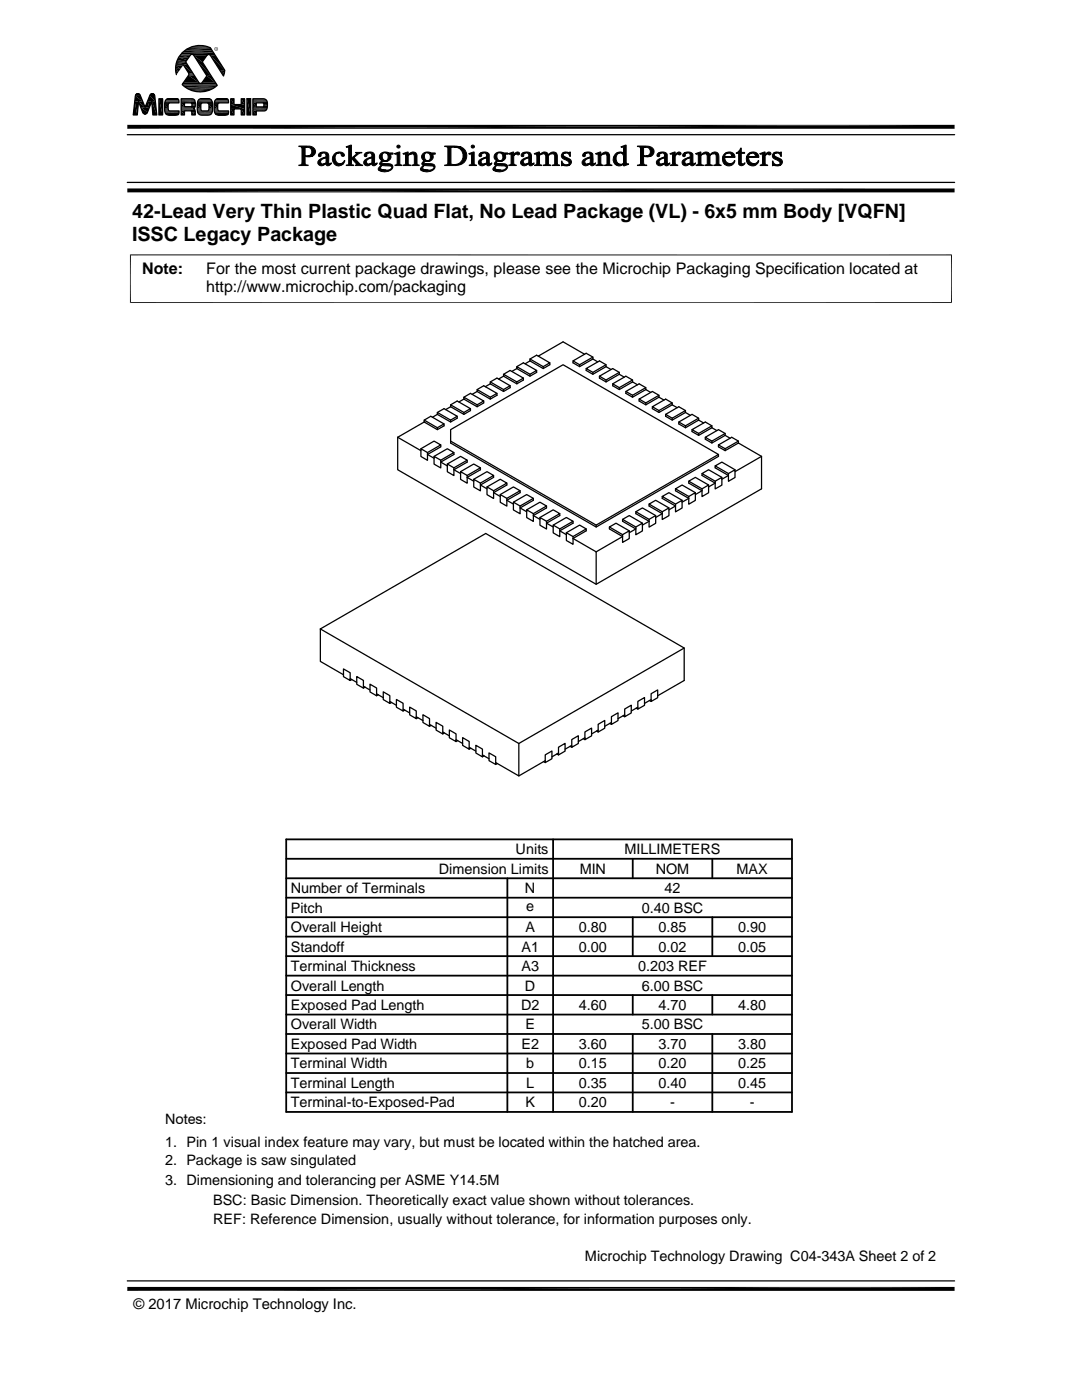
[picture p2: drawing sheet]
<svg xmlns="http://www.w3.org/2000/svg" width="216mm" height="279mm" viewBox="0 0 216 279" stroke-linecap="round" stroke-linejoin="round" font-family="sans-serif">
<g fill="none" stroke="#000" stroke-width=".25">
<path d="M27.1 18.9a.52 .52 0 0 1 .9 .1l1 2.4 .9-2.4a.5 .5 0 0 1 .5-.3 .5 .5 0 0 1 .5 .4l.4 3.8h-.8l-.2-2.7-.9 2.2a.5 .5 0 0 1-.5 .4 .5 .5 0 0 1-.4-.4l-.9-2.1-.2 2.6h-.8zM31.7 19.7h.7v3.2h-.7zM33.1 20l.5-.3h1.6l.4 .2 .1 .6-2 .1-.2 .4v.7l.1 .3 .2 .1h1.9a.62 .62 0 0 1-.1 .7 .62 .62 0 0 1-.6 .2h-1.2a.96 .96 0 0 1-.9-1.2 2.92 2.92 0 0 1 .2-1.8zM36.2 19.7h2.3a1.28 1.28 0 0 1 .2 1.9l-.1 .1 .3 .2 .1 1h-.7v-.6l-.2-.2h-1.3v.8h-.6zM36.6 13l1.1 1.7-1.4 2.2a5.1 5.1 0 0 0 7 .1l-2.9-4.6 1-1.5h.5l2.7 4.3 .3-1.2-2.9-4.5a4.8 4.8 0 0 0-5.1 .6 4.8 4.8 0 0 0-1.7 4.8M38.1 10.9h.3l.3 .1 2.6 4.1-1.2 1.6-.4-.2-2.7-4.2zM39.6 20l.5-.3h1.5a.93 .93 0 0 1 .8 1.1l-.1 1.6a.79 .79 0 0 1-.9 .6 2.2 2.2 0 0 1-1.8-.2 3.5 3.5 0 0 1 0-2.8zM43 20l.5-.3h1.6l.4 .2 .1 .6-2 .1-.2 .4v.7l.1 .3 .2 .1h1.9a.62 .62 0 0 1-.1 .7 .62 .62 0 0 1-.6 .2h-1.2a.96 .96 0 0 1-1-1.2 2.92 2.92 0 0 1 .3-1.8zM46 19.7h.7v1.2h1.4v-1.2h.7v3.2h-.7v-1.2h-1.4v1.2h-.7zM49.3 19.7h.7v3.2h-.7zM49.3 19.7h.7M50.5 19.7h2.2a1.49 1.49 0 0 1 .5 2.2l-.5 .2h-1.6v.8h-.6z"/>
<path d="M25.4 36.4h165.1M25.4 26.9h165.1M36.8 20.5h1.3l.2 .2v.4l-.1 .2h-1.4zM40.2 20.7l.2-.2 1.1 .1 .2 .4-.1 1-.2 .1h-1.2l-.1-.4zM51.1 20.5h1.4a.56 .56 0 0 1 0 .8h-1.4zM92.6 79.7l-1 .5M92.6 79.3l1.3-.8 2.6 1.5-1.3 .8-2.6-1.5v.4M92.6 79.7l2.6 1.5 1.3-.8v-.4M95.2 78.1l-1 .6M95.2 77.7l1.3-.7 2.7 1.5-1.4 .8-2.6-1.6v.4M95.2 78.1l2.6 1.6 1.4-.8v-.4M97.8 76.6l-1 .6"/>
<path d="M97.8 76.2l1.4-.7 2.6 1.5-1.3 .7-2.7-1.5v.4M97.8 79.3v.4M97.8 76.6l2.7 1.5 1.3-.7v-.4M100.5 75.1l-1 .5M100.5 74.7l1.3-.8 2.6 1.6-1.3 .7-2.6-1.5v.4M100.5 77.7v.4M100.5 75.1l2.6 1.5 1.3-.8v-.3M103.1 73.6l-1 .5M103.1 73.2l1.3-.8 2.7 1.5-1.4 .8-2.6-1.5v.4M103.1 76.2v.4M103.1 73.6l2.6 1.5 1.4-.8v-.4M105.7 72l-.9 .6"/>
<path d="M105.7 71.6l1.4-.7 2.6 1.5-1.3 .8-2.7-1.6v.4M105.7 74.7v.4M105.7 72l2.7 1.6 1.3-.8v-.4M108.4 73.2v.4M115.7 72.8v.4M116.6 70.7l-4.2-2.5-5 2.9M118.3 71.6l-2.6 1.6-1.4-.8v-.4M118.3 74.3v.4M118.3 71.3l-2.6 1.5-1.4-.8 2.7-1.5 1.3 .8v.3M118.3 71.6l1 .6M120.9 72.8l-2.6 1.5-1.3-.7 2.6-1.6 1.3 .8v.4M120.9 73.2l-2.6 1.5-1.3-.8v-.3"/>
<path d="M120.9 75.8v.4M120.9 73.2l1 .5M123.6 74.3l-2.7 1.5-1.3-.7 2.7-1.5 1.3 .7v.4M123.6 74.7l-2.7 1.5-1.3-.7v-.4M123.6 77.4v.3M123.6 74.7l1 .6M126.2 76.2l-2.6 1.5-1.3-.7v-.4M126.2 78.9v.4M126.2 75.8l-2.6 1.6-1.3-.8 2.6-1.5 1.3 .7v.4M126.2 76.2l1 .6M128.9 77.7l-2.7 1.6-1.3-.8v-.4M128.9 77.4l-2.7 1.5-1.3-.8 2.6-1.5 1.4 .8v.3"/>
<path d="M128.9 77.7l.9 .6M131.5 78.9l-2.6 1.5-1.4-.7 2.7-1.6 1.3 .8v.4M131.5 79.3l-2.6 1.5-1.4-.8v-.3M131.5 79.3l1 .5M79.4 87.3v6.4l39.6 22.9 33-19v-6.5M79.4 87.3l4.6 2.6M84 89.6l1.3 .7v1.6l-1.3-.8zM84 89.6l2.6-1.6 1.3 .8-2.6 1.5M84.6 83.8l1.4-.7 2.6 1.5-1.3 .8-2.7-1.6v.4M84.6 84.2l-5.2 3.1M84.6 84.2l2.7 1.5 1.3-.7v-.4M86.6 91.1l1.3 .7v1.6l-1.3-.8z"/>
<path d="M86.6 91.1l2.7-1.5 1.3 .7-2.7 1.5M87.3 82.7l-1 .6M87.3 82.3l1.3-.7 2.6 1.5-1.3 .7-2.6-1.5v.4M87.3 85.4v.3M87.3 82.7l2.6 1.5 1.3-.7v-.4M87.9 88.8v.4l-2.6 1.5 1.3 .8M89.3 92.6l1.3 .8v1.5l-1.3-.8zM89.3 92.6l2.6-1.5 1.3 .7-2.6 1.6M89.9 81.2l-1 .5M89.9 85.7l22.5-12.9 31 17.9-24.4 14.1-29.1-16.8zM89.9 80.8l1.3-.8 2.7 1.6-1.3 .7-2.7-1.5v.4M89.9 83.8v.4"/>
<path d="M89.9 81.2l2.7 1.5 1.3-.8v-.3M89.9 88v.4l29.1 16.8 24.4-14.1v-.4M90.6 90.3v.4l-2.7 1.5 1.4 .8M91.9 94.1l1.3 .8v1.5l-1.3-.7zM91.9 94.1l2.6-1.5 1.4 .8-2.7 1.5M92.6 82.3v.4M93.2 91.8v.4l-2.6 1.5 1.3 .8M94.5 95.7l1.4 .7v1.6l-1.4-.8zM94.5 95.7l2.7-1.6 1.3 .8-2.6 1.5M95.2 80.8v.4M95.9 93.4v.3l-2.7 1.6 1.3 .7M97.2 97.2l1.3 .7v1.6l-1.3-.8z"/>
<path d="M97.2 97.2l2.6-1.5 1.3 .7-2.6 1.5M98.5 94.9v.4l-2.6 1.5 1.3 .8M99.8 98.7l1.3 .8v1.5l-1.3-.8zM99.8 98.7l2.6-1.5 1.4 .7-2.7 1.6M101.1 96.4v.4l-2.6 1.5 1.3 .8M103.8 97.9v.4l-2.7 1.5 1.3 .8M106.4 99.5v.3l-2.6 1.6 1.3 .7M128.9 80.4v.4M131.5 81.9v.4M132.1 99.1v.4l2.7 1.5-1.3 .7M134.1 80.4l-2.6 1.5-1.3-.7 2.6-1.5 1.3 .7v.4M134.1 80.8l-2.6 1.5-1.3-.7v-.4"/>
<path d="M134.1 83.5v.3M134.1 80.8l1 .6M134.8 97.6v.3l2.6 1.6-1.3 .7M136.1 99.8l-2.6-1.5-1.4 .8 2.7 1.5M136.8 82.3l-2.7 1.5-1.3-.7v-.4M136.8 85v.4M136.8 81.9l-2.7 1.6-1.3-.8 2.6-1.5 1.4 .7v.4M136.8 82.3l1 .6M137.4 99.1l1.3-.8v1.6l-1.3 .7zM137.4 96v.4l2.7 1.5-1.4 .8M138.7 98.3l-2.6-1.5-1.3 .8 2.6 1.5M139.4 83.5l-2.6 1.5-1.4-.8 2.7-1.5 1.3 .8v.3"/>
<path d="M139.4 83.8l-2.6 1.6-1.4-.8v-.4M139.4 86.5v.4M139.4 83.8l1 .6M140.1 97.6l1.3-.8v1.5l-1.3 .8zM140.1 94.5v.4l2.6 1.5-1.3 .8M141.4 96.8l-2.7-1.5-1.3 .7 2.7 1.6M142 85l-2.6 1.5-1.3-.8 2.6-1.5 1.3 .8v.4M142 85.4l-2.6 1.5-1.3-.8v-.4M142 88v.4M142 85.4l1 .5M142.7 96l1.3-.7v1.5l-1.3 .8zM142.7 93v.4l2.7 1.5-1.4 .8"/>
<path d="M144 95.3l-2.6-1.6-1.3 .8 2.6 1.5M144.7 86.9l-2.7 1.5-1.3-.7v-.4M144.7 89.6v.3M144.7 86.5l-2.7 1.5-1.3-.7 2.7-1.6 1.3 .8v.4M144.7 86.9l1 .6M145.4 94.5l1.3-.8v1.6l-1.3 .8zM146.7 93.7l-2.7-1.5-1.3 .8 2.7 1.5M147.3 88.4l-2.6 1.5-1.3-.7v-.4M147.3 88l-2.6 1.6-1.3-.8 2.6-1.5 1.3 .7v.4M147.3 88.4l4.7 2.7M152 91.1l-5.3 3M102.4 100.2l1.4 .8v1.5l-1.4-.7z"/>
<path d="M102.4 100.2l2.7-1.5 1.3 .8-2.6 1.5M105.1 101.7l1.3 .8v1.6l-1.3-.8zM105.1 101.7l2.6-1.5 1.4 .8-2.7 1.5M107.7 103.3l1.4 .7v1.6l-1.4-.8zM107.7 103.3l2.7-1.6 1.3 .8-2.6 1.5M109.1 101v.4l-2.7 1.5 1.3 .8M110.4 104.8l1.3 .8v1.5l-1.3-.8zM110.4 104.8l2.6-1.5 1.3 .7-2.6 1.6M111.7 102.5v.4l-2.6 1.5 1.3 .8M113 106.3l1.3 .8v1.5l-1.3-.7zM113 106.3l2.7-1.5 1.3 .8-2.7 1.5M114.3 104v.4l-2.6 1.5 1.3 .8"/>
<path d="M117 105.6v.3l-2.7 1.6 4.7 2.6M119 110.1v6.5M119 104.8v.4M121.6 105.2v.4l2.6 1.5-5.2 3M124.2 106.7l1.4-.8v1.6l-1.4 .7zM124.2 103.7v.3l2.7 1.6-1.3 .7M125.6 105.9l-2.7-1.5-1.3 .8 2.6 1.5M126.9 105.2l1.3-.8v1.6l-1.3 .7zM126.9 102.1v.4l2.6 1.5-1.3 .8M128.2 104.4l-2.6-1.5-1.4 .8 2.7 1.5M129.5 103.7l1.3-.8v1.5l-1.3 .8zM129.5 100.6v.4l2.6 1.5-1.3 .8"/>
<path d="M130.8 102.9l-2.6-1.5-1.3 .7 2.6 1.6M132.1 102.1l1.4-.7v1.5l-1.4 .8zM133.5 101.4l-2.7-1.6-1.3 .8 2.6 1.5M134.8 100.6l1.3-.8v1.6l-1.3 .8zM63.9 125.5l39.6 22.9M63.9 125.5v6.5l4.6 2.7M63.9 125.5l33-19 39.6 22.8v6.5l-5.3 3.1M68.5 133.5l1.4 .8v1.5l-1.4-.8zM69.9 135.4l1.3 .8M70.2 135.6l-.3 .2M71.2 135l1.3 .8v1.5l-1.3-.7zM72.5 136.9l1.3 .8"/>
<path d="M72.8 137.1l-.3 .2M73.8 136.5l1.3 .8v1.6l-1.3-.8zM75.1 138.5l1.4 .7M75.5 138.7l-.4 .2M76.5 138.1l1.3 .7v1.6l-1.3-.8zM77.8 140l1.3 .8M79.1 139.6l1.3 .8v1.5l-1.3-.8zM127.3 140l1.3-.8v1.6l-1.3 .7zM129.6 139.8l.3 .2M129.9 138.5l1.3-.8v1.5l-1.3 .8zM129.9 139.6l-1.3 .8M136.5 129.3l-33 19.1"/>
<path d="M78.1 140.2l-.3 .2M80.4 141.5l1.3 .8M80.8 141.7l-.4 .2M81.7 141.1l1.4 .8v1.5l-1.4-.7zM83.1 143l1.3 .8M83.4 143.2l-.3 .2M84.4 142.6l1.3 .8v1.5l-1.3-.7zM85.7 144.6l1.3 .7M86 144.8l-.3 .1M87 144.2l1.3 .7v1.6l-1.3-.8zM88.3 146.1l1.4 .8M88.7 146.3l-.4 .2"/>
<path d="M89.7 145.7l1.3 .8v1.5l-1.3-.8zM91 147.6l1.3 .8M91.3 147.8l-.3 .2M92.3 147.2l1.3 .8v1.5l-1.3-.7zM93.6 149.1l1.4 .8M94 149.3l-.4 .2M95 148.7l1.3 .8v1.5l-1.3-.7zM96.3 150.7l1.3 .7M96.6 150.9l-.3 .1M97.6 150.3l1.3 .7v1.6l-1.3-.8zM99.2 152.4l-.3 .2M103.5 148.4v6.5"/>
<path d="M108.5 152l.3 .2M108.8 150.6l1.3-.7v1.5l-1.3 .8zM108.8 151.8l-5.3 3.1-4.6-2.7M111.1 150.5l.3 .2M111.4 149.1l1.4-.7v1.5l-1.4 .8zM111.4 150.3l-1.3 .7M113.7 148.9l.4 .2M114.1 147.6l1.3-.8v1.6l-1.3 .7zM114.1 148.8l-1.3 .7M116.4 147.4l.3 .2M116.7 146.1l1.3-.8v1.6l-1.3 .7zM116.7 147.2l-1.3 .8"/>
<path d="M119 145.9l.4 .2M119.4 144.5l1.3-.7v1.5l-1.3 .8zM119.4 145.7l-1.4 .8M121.7 144.4l.3 .2M122 143l1.3-.7v1.5l-1.3 .8zM122 144.2l-1.3 .7M124.3 142.9l.4 .1M124.7 141.5l1.3-.8v1.6l-1.3 .7zM124.7 142.7l-1.4 .7M127 141.3l.3 .2M127.3 141.1l-1.3 .8M25.4 255.6h165.1"/>
</g>
<g fill="none" stroke="#000" stroke-width=".36">
<path d="M57.1 179.2h100.9M57.1 175.3h100.9M57.1 171.4h100.9M57.1 167.5h100.9v54.4h-100.9zM101.2 175.3v46.6M110.4 167.5v54.4M126.3 171.4v3.9M142.1 171.4v3.9M57.1 186.9h100.9M57.1 183h100.9M57.1 198.6h100.9M57.1 194.7h100.9"/>
<path d="M57.1 190.8h100.9M126.3 183v7.8M126.3 198.6v3.9M142.1 183v7.8M142.1 198.6v3.9M57.1 214.1h100.9M57.1 206.4h100.9M57.1 202.5h100.9M57.1 210.2h100.9M57.1 218h100.9M126.3 206.4v15.5M142.1 206.4v15.5"/>
</g>
<g fill="none" stroke="#000" stroke-width=".2">
<path d="M33 20h2.7M33.1 19.9h2.6M33.1 19.9h2.5M33.3 19.8h2.2M33.4 19.7h2.1M35.6 19.8h-2.4M36 10.9h2.1M36.1 10.8h6.7M36.2 19.7h2.3M36.2 19.7h2.4M36.2 19.8h2.5M36.2 19.9h2.6"/>
<path d="M36.3 16.9h7M36.4 17h6.9M36.5 16.7h6.6M36.5 16.6h3.4M36.5 16.6h3.3M36.6 16.5h3.1M36.9 17.4h6M37.5 17.7h4.9M37.8 9.5h4.2M37.9 9.4h4M38 11h-2.1M38.2 10.9h-2.2"/>
<path d="M38.4 10.9h4.4M38.4 9.3h3M38.4 9.2h2.9M38.5 10.9h3M38.6 11h2.8M38.6 11h2.7M38.7 18.2h2.5M39.6 20h2.6M39.6 19.9h2.6M39.6 19.9h2.5M39.7 19.8h2.4M39.8 19.8h2.2"/>
<path d="M40.1 16.6h3M40.2 16.6h2.9M40.3 16.5h2.7M42.9 20h2.7M43 19.9h2.6M43 19.9h2.5M43.2 19.8h2.2M43.3 19.7h2M45.5 19.8h-2.4M50.5 19.7h2.2M50.5 19.7h2.4M50.5 19.8h2.5"/>
<path d="M50.5 19.9h2.6M50.5 19.9h2.7M32.9 20.5h2.8M32.9 22.2h2.8M32.9 22.3h2.8M32.9 20.4h2.8M32.9 20.3h2.8M32.9 22.4h2.8M32.9 22.5h2.8M32.9 20.2h2.8M33 20.1h2.7M33 22.6h2.7"/>
<path d="M33 22.7h2.7M33.1 22.7h2.6M33.1 22.8h2.6M33.2 22.8h2.4M33.3 22.9h2.3M33.4 22.9h2.1M36.2 20h2.7M36.2 20.2h2.7M36.2 21.3h2.7M36.2 21.4h2.7M36.2 21.5h2.7M36.2 21.6h2.6"/>
<path d="M36.2 21.6h2.5M36.2 21.7h2.5M36.2 21.8h2.6M36.2 21.9h2.7M36.2 22h2.7M36.2 22.1h2.7M39.4 20.5h3M39.4 22.2h3M39.4 20.4h3M39.4 22.3h3M39.4 22.5h2.9M39.4 20.2h3"/>
<path d="M39.5 22.6h2.8M39.5 20.1h2.8M39.5 22.7h2.7M39.6 22.8h2.6M39.7 22.8h2.4M39.8 22.9h2.2M42.8 22.2h2.8M42.8 20.5h2.8M42.8 20.4h2.8M42.8 22.3h2.8M42.8 20.3h2.8M42.8 22.4h2.8"/>
<path d="M42.8 22.5h2.8M42.8 20.2h2.8M42.9 22.6h2.7M42.9 20.1h2.7M42.9 22.7h2.7M43 22.7h2.6M43 22.8h2.6M43.1 22.8h2.4M43.2 22.9h2.2M43.3 22.9h2M50.5 20h2.7M50.5 20.2h2.8"/>
<path d="M50.5 20.4h2.8M50.5 20.5h2.8M50.5 21.4h2.8M50.5 21.7h2.8M50.5 21.8h2.8M50.5 21.9h2.7M50.5 22h2.6M53 22.1h-2.5M26 50.8v9.7M189.9 50.8v9.7M189.9 50.9h-164M25.9 60.4h164"/>
</g>
<g fill="#000" stroke="#000" stroke-width=".2">
<path d="M80.4 30.6l.3 .1zM118.9 30.6l.2 .1zM123.9 29.3h.3zM151.6 30.6l.3 .1z"/>
<path d="M60.2 29.4h1.1h-.4v1.7h1.5l-1.5 .1v1.6l.6 .2h-1.9v-.1a.5 .5 0 0 0 .7-.6z" fill-rule="evenodd"/>
<path d="M59.6 29.1h1.6a1.26 1.26 0 0 1 1.3 .4 1.26 1.26 0 0 1 .3 1.3l-.4 .3h-1a.87 .87 0 0 0 .8-.9 .87 .87 0 0 0-.9-.8h-1.1z" fill-rule="evenodd"/>
<path d="M60.9 31.2h1.3z" fill-rule="evenodd"/>
<path d="M63.6 30.7l.3-.2h.6l-.4 .2a.36 .36 0 0 1-.1 .4 .36 .36 0 0 1-.3 .1l-.2-.1z" fill-rule="evenodd"/>
<path d="M63.5 32.1a1.65 1.65 0 0 1 1.6-.6 1.09 1.09 0 0 0-1.1 .9l.3 .3 .6 .1a.83 .83 0 0 1-.9 .3 .83 .83 0 0 1-.6-.7z" fill-rule="evenodd"/>
<path d="M63.9 30.5l.2-.1a1.3 1.3 0 0 1 1.5 .4l.1 1.9 .3 .1a.51 .51 0 0 1-.5 .3 .51 .51 0 0 1-.4-.3v-.1l-.3-.1 .3-.1v-1h-.5l.5-.3a.56 .56 0 0 0-.6-.7z" fill-rule="evenodd"/>
<path d="M64.4 32.8l.7-.1z" fill-rule="evenodd"/>
<path d="M65.7 32.7l.4-.2-.1 .3z" fill-rule="evenodd"/>
<path d="M67 30.6l.6-.1a1.1 1.1 0 0 0-.7 1.2 1.1 1.1 0 0 0 .9 1h.7a1.33 1.33 0 0 1-2-.2 1.33 1.33 0 0 1 .5-1.9z" fill-rule="evenodd"/>
<path d="M67.1 30.5a1.26 1.26 0 0 1 1.6 .4v.2a.46 .46 0 0 1-.5 0 .46 .46 0 0 1-.2-.5z" fill-rule="evenodd"/>
<path d="M67.8 32.7a.93 .93 0 0 0 .9-.7l.1 .2-.3 .5z" fill-rule="evenodd"/>
<path d="M69.1 29.3h.2z" fill-rule="evenodd"/>
<path d="M69.1 29.3l1-.3v3.7l.5 .3h-1.5l.3-.1 .2-.3v-3l-.1-.2z" fill-rule="evenodd"/>
<path d="M70.9 30.4h1.3l-.7 .4-.9 .6 1.2 1.3 .6 .3h-1.5l.2-.3-1-1.1 1-.8v-.3z" fill-rule="evenodd"/>
<path d="M72.8 30.7l.2-.2h.7h-.2a.46 .46 0 0 0-.3 .6l-.2 .2a.32 .32 0 0 1-.3-.2 .32 .32 0 0 1 .1-.4z" fill-rule="evenodd"/>
<path d="M72.7 32.1a1.64 1.64 0 0 1 1.5-.6 1.06 1.06 0 0 0-1.1 .9l.4 .3 .6 .1a.84 .84 0 0 1-.9 .3 .84 .84 0 0 1-.6-.7z" fill-rule="evenodd"/>
<path d="M73 30.5l.2-.1a1.31 1.31 0 0 1 1.5 .4l.1 1.9 .3 .1a.48 .48 0 0 1-.5 .3 .48 .48 0 0 1-.4-.4l-.2-.1 .2-.1v-1h-.5l.5-.3a.54 .54 0 0 0-.5-.7z" fill-rule="evenodd"/>
<path d="M73.6 32.8l.6-.1z" fill-rule="evenodd"/>
<path d="M74.9 32.7l.3-.2-.1 .3z" fill-rule="evenodd"/>
<path d="M75.7 33.3l.5-.3-.3 .5a.93 .93 0 0 0 1.1 .5h-1.4a.42 .42 0 0 1 .1-.7z" fill-rule="evenodd"/>
<path d="M76 30.6l.8-.3 .7 .2h-.7a.83 .83 0 0 0-.5 .8 .83 .83 0 0 0 .5 .7h.7l-1.1 .1-.2 .3 .4 .2a2.38 2.38 0 0 1 1.7 .4l.1 .4a1.97 1.97 0 0 1-2.8 .6h1.4a.8 .8 0 0 0 1.1-.7l-.3-.2-1.7-.1a.48 .48 0 0 1-.3-.5 .48 .48 0 0 1 .5-.4 .85 .85 0 0 1-.3-1.5z" fill-rule="evenodd"/>
<path d="M76.4 32.1h1z" fill-rule="evenodd"/>
<path d="M76.8 30.5h1.6v.3h-.5a.82 .82 0 0 1-.4 1.2h-.6a.82 .82 0 0 0 .5-.8 .82 .82 0 0 0-.6-.7z" fill-rule="evenodd"/>
<path d="M78.7 30.6l.3 .1z" fill-rule="evenodd"/>
<path d="M78.7 30.6l1.1-.3v2.1a.37 .37 0 0 0 .4 .5v.1h-1.4l.4-.3v-1.6l-.1-.3z" fill-rule="evenodd"/>
<path d="M80.4 30.6l1-.3v.6h-.5z" fill-rule="evenodd"/>
<path d="M80.9 30.9l1.3-.2-.8 .4 .1 1.6 .4 .3h-1.4l.4-.3z" fill-rule="evenodd"/>
<path d="M81.7 30.7a.84 .84 0 0 1 .9-.4 .84 .84 0 0 1 .6 .8v1.6l.5 .3h-1.5l.3-.1 .2-.3-.1-1.6-.3-.3z" fill-rule="evenodd"/>
<path d="M84.1 33.3l.5-.3-.2 .5a.93 .93 0 0 0 1 .5h-1.4a.42 .42 0 0 1 .1-.7z" fill-rule="evenodd"/>
<path d="M84.4 30.6l.9-.3 .6 .2h-.7a.83 .83 0 0 0-.5 .8 .83 .83 0 0 0 .5 .7h.7l-1.1 .1-.2 .3 .5 .2a2.38 2.38 0 0 1 1.6 .4l.1 .4a1.97 1.97 0 0 1-2.8 .6h1.4a.8 .8 0 0 0 1.2-.7l-.4-.2-1.7-.1a.48 .48 0 0 1-.3-.5 .48 .48 0 0 1 .5-.4 .85 .85 0 0 1-.3-1.5z" fill-rule="evenodd"/>
<path d="M84.8 32.1h1z" fill-rule="evenodd"/>
<path d="M85.2 30.5h1.6v.3h-.5a.81 .81 0 0 1-.4 1.2h-.6a.82 .82 0 0 0 .6-.8 .82 .82 0 0 0-.7-.7z" fill-rule="evenodd"/>
<path d="M88.7 29.1h2l1.3 .3-2 .1v3.2l1.9 .1-.9 .2h-2.3l.6-.2v-.2l.1-2.9a.46 .46 0 0 0-.7-.4z" fill-rule="evenodd"/>
<path d="M90.7 29.4h1.3a1.86 1.86 0 0 1 1.2 1.7 1.86 1.86 0 0 1-1.3 1.7h-1.2a1.73 1.73 0 0 0 1.7-1.7 1.73 1.73 0 0 0-1.7-1.7z" fill-rule="evenodd"/>
<path d="M93.6 30.6l.3 .1z" fill-rule="evenodd"/>
<path d="M93.6 30.6l1-.3v2.1a.36 .36 0 0 0 .1 .4 .36 .36 0 0 0 .4 .1v.1h-1.5v-.1a.38 .38 0 0 0 .5-.5v-1.5l-.1-.1z" fill-rule="evenodd"/>
<path d="M95.7 30.7l.2-.2h.6h-.1a.43 .43 0 0 0-.3 .6l-.2 .2a.32 .32 0 0 1-.3-.2 .32 .32 0 0 1 .1-.4z" fill-rule="evenodd"/>
<path d="M95.7 31.9l.9-.4h.5a1.08 1.08 0 0 0-1.1 .9l.4 .3 .5 .1a.79 .79 0 0 1-.9 .2 .79 .79 0 0 1-.5-.9z" fill-rule="evenodd"/>
<path d="M95.9 30.5a1.28 1.28 0 0 1 1.7 .4v1.7l.4 .2a.48 .48 0 0 1-.5 .3 .48 .48 0 0 1-.4-.4l-.2-.1 .2-.1v-1h-.5l.5-.2-.1-.6z" fill-rule="evenodd"/>
<path d="M96.5 32.8l.6-.1z" fill-rule="evenodd"/>
<path d="M97.8 32.7l.3-.2-.1 .3z" fill-rule="evenodd"/>
<path d="M98.6 33.3l.5-.3-.3 .5a.94 .94 0 0 0 1.1 .5h-1.4a.42 .42 0 0 1 .1-.7z" fill-rule="evenodd"/>
<path d="M98.9 30.6a1.47 1.47 0 0 1 1.5-.1h-.7a.81 .81 0 0 0-.6 .8 .81 .81 0 0 0 .7 .7h.6l-1.1 .1-.2 .5 1.7 .1a.6 .6 0 0 1 .5 .7 2.05 2.05 0 0 1-2.8 .6 4.5 4.5 0 0 0 2.3-.3l.2-.4-.2-.2h-1.3a.55 .55 0 0 1-.8-.6l.4-.4a.85 .85 0 0 1-.2-1.5z" fill-rule="evenodd"/>
<path d="M99.3 32.1h1z" fill-rule="evenodd"/>
<path d="M99.7 30.5h1.6v.3h-.6a.83 .83 0 0 1-.3 1.2h-.6h.1a.84 .84 0 0 0 .4-.8 .84 .84 0 0 0-.6-.7z" fill-rule="evenodd"/>
<path d="M101.5 30.6l.2 .1z" fill-rule="evenodd"/>
<path d="M101.5 30.6l1-.3v.6h.2l-.2 .3v1.5l.5 .3h-1.5l.5-.3v-1.7l-.1-.2z" fill-rule="evenodd"/>
<path d="M102.7 30.7h.2l-.4 .2z" fill-rule="evenodd"/>
<path d="M102.7 30.7a.49 .49 0 0 1 .5-.4 .49 .49 0 0 1 .5 .5 .49 .49 0 0 1-.8-.1z" fill-rule="evenodd"/>
<path d="M104.1 30.7l.3-.2h.6h-.2a.46 .46 0 0 0-.3 .6l-.1 .2a.32 .32 0 0 1-.4-.2 .32 .32 0 0 1 .1-.4z" fill-rule="evenodd"/>
<path d="M104 32.1a1.64 1.64 0 0 1 1.5-.6 1.06 1.06 0 0 0-1.1 .9l.4 .3 .6 .1a.84 .84 0 0 1-.9 .3 .84 .84 0 0 1-.6-.7z" fill-rule="evenodd"/>
<path d="M104.4 30.5l.1-.1a1.31 1.31 0 0 1 1.5 .4l.1 1.9 .3 .1a.48 .48 0 0 1-.5 .3 .48 .48 0 0 1-.4-.4l-.2-.1 .2-.1v-1h-.4l.4-.3a.54 .54 0 0 0-.5-.7z" fill-rule="evenodd"/>
<path d="M104.9 32.8l.6-.1z" fill-rule="evenodd"/>
<path d="M106.2 32.7l.4-.2-.2 .3z" fill-rule="evenodd"/>
<path d="M106.6 30.6l.3 .1z" fill-rule="evenodd"/>
<path d="M106.6 30.6l1.1-.3v.6h-.6l-.1-.1z" fill-rule="evenodd"/>
<path d="M107.1 30.9l1.3-.2-.7 .3v1.7l.4 .3h-1.4l.4-.3z" fill-rule="evenodd"/>
<path d="M107.9 30.7a.86 .86 0 0 1 1.5 .2h.2l-.2 .1 .1 1.7 .4 .3h-1.5l.5-.3v-1.5l-.2-.4z" fill-rule="evenodd"/>
<path d="M109.5 30.8l.2-.2 .5 .1-.6 .2h-.2z" fill-rule="evenodd"/>
<path d="M109.7 30.6a.85 .85 0 0 1 .9-.2 .85 .85 0 0 1 .6 .7v1.3a.37 .37 0 0 0 .5 .5v.1h-1.5l.5-.3v-1.5a.45 .45 0 0 0-.5-.5z" fill-rule="evenodd"/>
<path d="M112 32.1a1.36 1.36 0 0 0 1.6 .9l-1.6 .1z" fill-rule="evenodd"/>
<path d="M112.2 30.7l.2-.2h.5a.39 .39 0 0 0-.5 .2 .39 .39 0 0 0 .2 .5l.8 .4a.73 .73 0 0 1 .6 .6 .73 .73 0 0 1-.4 .8h-.5l.4-.4a1.73 1.73 0 0 0-1.1-.9l-.4-.5z" fill-rule="evenodd"/>
<path d="M112.4 30.5l.4-.2 .8 .1z" fill-rule="evenodd"/>
<path d="M112.2 33h1.4l-.5 .1z" fill-rule="evenodd"/>
<path d="M112.4 30.5l1.4-.2v.9l-.2-.1a.7 .7 0 0 0-.7-.6z" fill-rule="evenodd"/>
<path d="M116.5 30.6l.1-.1h.6l-.4 .2a.36 .36 0 0 1 0 .4 .36 .36 0 0 1-.4 .1l-.1-.2z" fill-rule="evenodd"/>
<path d="M116.5 31.8l.8-.3h.5a1.09 1.09 0 0 0-1.1 .9l.3 .3 .6 .1a.89 .89 0 0 1-1.5-.2l.1-.4z" fill-rule="evenodd"/>
<path d="M116.6 30.5l.2-.1a1.1 1.1 0 0 1 1.3 .2 1.1 1.1 0 0 1 .2 1.2v.8l.4 .2a.51 .51 0 0 1-.4 .3 .51 .51 0 0 1-.5-.3v-.1l-.2-.1 .2-.1v-1h-.5l.5-.3a.55 .55 0 0 0-.6-.7z" fill-rule="evenodd"/>
<path d="M117.1 32.8l.7-.1z" fill-rule="evenodd"/>
<path d="M118.5 32.7l.3-.2-.1 .3z" fill-rule="evenodd"/>
<path d="M118.9 30.6l1-.3v.6h-.6z" fill-rule="evenodd"/>
<path d="M119.3 30.9l1.4-.2-.8 .4v1.3a.39 .39 0 0 0 .1 .4 .39 .39 0 0 0 .4 .1v.1h-1.5l.5-.3z" fill-rule="evenodd"/>
<path d="M120.1 30.7a.84 .84 0 0 1 .9-.3 .84 .84 0 0 1 .6 .7l.1 1.6 .4 .3h-1.4l.4-.3v-1.7l-.4-.3z" fill-rule="evenodd"/>
<path d="M122.7 30.9l.4-.4h.6a1.2 1.2 0 0 0-.8 1.2 1.2 1.2 0 0 0 .9 1.1h-1a1.4 1.4 0 0 1-.1-1.9z" fill-rule="evenodd"/>
<path d="M123.1 30.5a1.12 1.12 0 0 1 1.3 .1z" fill-rule="evenodd"/>
<path d="M123.9 29.3l1-.3v3.3l.3 .4h-.8a1.19 1.19 0 0 1-1.6 .1h1l.6-.3v-1.4l-.3-.5h.3v-1v-.2z" fill-rule="evenodd"/>
<path d="M124.4 32.7h1v.1l-1 .3z" fill-rule="evenodd"/>
<path d="M127.7 29.4h1.1h-.4v1.7h1.6l-1.6 .1v1.1a.47 .47 0 0 0 .1 .5 .47 .47 0 0 0 .6 .1v.1h-1.9l.4-.1 .2-.3z" fill-rule="evenodd"/>
<path d="M127.2 29.1h1.6a1.23 1.23 0 0 1 1.3 .4 1.23 1.23 0 0 1 .2 1.3l-.3 .3h-1.1a.87 .87 0 0 0 .9-.9 .87 .87 0 0 0-1-.8h-1.1z" fill-rule="evenodd"/>
<path d="M128.4 31.2h1.4z" fill-rule="evenodd"/>
<path d="M131.2 30.7l.3-.2h.6h-.2a.42 .42 0 0 0-.3 .6l-.2 .2a.32 .32 0 0 1-.3-.2 .32 .32 0 0 1 .1-.4z" fill-rule="evenodd"/>
<path d="M131.3 31.9l.7-.4h.6a1.12 1.12 0 0 0-1.1 .9l.4 .3 .6 .1a.79 .79 0 0 1-1 .2 .79 .79 0 0 1-.5-.9z" fill-rule="evenodd"/>
<path d="M131.5 30.5a1.23 1.23 0 0 1 1.6 .4l.1 1.7 .3 .2a.48 .48 0 0 1-.5 .3 .48 .48 0 0 1-.4-.4l-.2-.1 .2-.1v-1h-.4l.4-.2-.1-.6-.4-.2z" fill-rule="evenodd"/>
<path d="M132 32.8l.6-.1z" fill-rule="evenodd"/>
<path d="M133.3 32.7l.3-.2-.1 .3z" fill-rule="evenodd"/>
<path d="M133.7 30.6l.3 .1z" fill-rule="evenodd"/>
<path d="M133.7 30.6l1-.3v.6h.2l-.2 .3 .1 1.5 .5 .3h-1.6l.5-.3v-1.8l-.1-.1z" fill-rule="evenodd"/>
<path d="M134.9 30.7h.3l-.5 .2z" fill-rule="evenodd"/>
<path d="M134.9 30.7a.48 .48 0 0 1 .5-.4 .48 .48 0 0 1 .5 .5 .47 .47 0 0 1-.7-.1z" fill-rule="evenodd"/>
<path d="M136.3 30.7l.3-.2h.6a.44 .44 0 0 0-.5 .6 .31 .31 0 0 1-.4 .1 .31 .31 0 0 1 0-.5z" fill-rule="evenodd"/>
<path d="M136.4 31.9l.7-.4h.6a1.11 1.11 0 0 0-1 .9l.3 .3 .6 .1a.79 .79 0 0 1-1 .2 .79 .79 0 0 1-.4-.9z" fill-rule="evenodd"/>
<path d="M136.6 30.5a1.23 1.23 0 0 1 1.7 .4v1.7l.4 .2a.48 .48 0 0 1-.5 .3 .48 .48 0 0 1-.5-.4l-.2-.1 .2-.1v-1h-.4l.4-.2-.1-.6z" fill-rule="evenodd"/>
<path d="M137.1 32.8l.6-.1z" fill-rule="evenodd"/>
<path d="M138.4 32.7l.4-.2-.1 .3z" fill-rule="evenodd"/>
<path d="M138.8 30.6l.3 .1z" fill-rule="evenodd"/>
<path d="M138.8 30.6l1.1-.3v.6h-.6l-.1-.1z" fill-rule="evenodd"/>
<path d="M139.3 30.9l1.3-.2-.7 .3v1.7l.5 .3h-1.5l.4-.3z" fill-rule="evenodd"/>
<path d="M140.1 30.7a.86 .86 0 0 1 1.5 .2h.2l-.2 .2 .1 1.6 .4 .3h-1.4l.4-.3v-1.8l-.4-.2z" fill-rule="evenodd"/>
<path d="M141.8 30.8l.1-.2 .5 .1-.8 .2z" fill-rule="evenodd"/>
<path d="M141.9 30.6a.85 .85 0 0 1 1-.2 .85 .85 0 0 1 .5 .8l.1 1.5 .4 .3h-1.5v-.1a.37 .37 0 0 0 .5-.4v-1.2a.52 .52 0 0 0-.5-.6z" fill-rule="evenodd"/>
<path d="M144.5 30.7l.3-.2h.6a.73 .73 0 0 0-.8 .7l-.4 .1z" fill-rule="evenodd"/>
<path d="M144.8 30.5a1.17 1.17 0 0 1 1.9 .9h-2.1a1.11 1.11 0 0 0 1.1 1.2l-1.2 .1-.3-.7v-.6v-.1l1.8-.1a.62 .62 0 0 0-.6-.7z" fill-rule="evenodd"/>
<path d="M144.5 32.7l1.2-.1a.85 .85 0 0 0 .9-.6l.1 .1a1.26 1.26 0 0 1-1 1 1.26 1.26 0 0 1-1.2-.4z" fill-rule="evenodd"/>
<path d="M147.8 29.5h.1v.9h.7v.2h-.7v1.9l.3 .2-.8 .1v-2.2l-.5-.1 .6-.4z" fill-rule="evenodd"/>
<path d="M147.4 32.8l.9-.1 .2-.2h.2l-.1 .1a.68 .68 0 0 1-1.2 .2z" fill-rule="evenodd"/>
<path d="M149.3 30.7l.3-.2h.5a.73 .73 0 0 0-.7 .7l-.4 .1z" fill-rule="evenodd"/>
<path d="M149.6 30.5l.1-.1a1.13 1.13 0 0 1 1.7 1h-2a1.1 1.1 0 0 0 1.1 1.2l-1.3 .1-.3-.7 .1-.7 1.7-.1a.66 .66 0 0 0-.6-.7z" fill-rule="evenodd"/>
<path d="M149.2 32.7l1.5-.1 .4-.2 .2-.4a1.16 1.16 0 0 1-.8 1.1 1.16 1.16 0 0 1-1.3-.4z" fill-rule="evenodd"/>
<path d="M151.6 30.6l1.1-.3v.6h.1l-.1 .3v1.5l.5 .3h-1.5l.4-.3v-1.5v-.4z" fill-rule="evenodd"/>
<path d="M152.8 30.7h.3l-.4 .2z" fill-rule="evenodd"/>
<path d="M152.9 30.6a.46 .46 0 0 1 .6-.3 .46 .46 0 0 1 .3 .5 .49 .49 0 0 1-.7-.1h-.3z" fill-rule="evenodd"/>
<path d="M154.1 32.1a1.35 1.35 0 0 0 1.6 .9l-1.6 .1z" fill-rule="evenodd"/>
<path d="M154.4 30.6l.6-.1h-.3a.35 .35 0 0 0-.2 .3 .35 .35 0 0 0 .2 .4l.8 .4a.73 .73 0 0 1 .6 .6 .73 .73 0 0 1-.4 .8h-.5l.4-.4a1.71 1.71 0 0 0-1.1-.9 .65 .65 0 0 1-.1-1.1z" fill-rule="evenodd"/>
<path d="M154.5 30.5l.4-.2 .8 .1z" fill-rule="evenodd"/>
<path d="M154.3 33h1.4l-.5 .1z" fill-rule="evenodd"/>
<path d="M154.5 30.5l1.4-.2v.9l-.2-.1a.7 .7 0 0 0-.7-.6z" fill-rule="evenodd"/>
<circle cx="79.5" cy="29.3" r=".31"/>
<circle cx="94.3" cy="29.3" r=".31"/>
</g>
<g fill="#000">
<path d="M27 19.1l1 .1h-1zM27 19.1h1v.1zM27 19.2l1.5 1.1h-1.6zM27 19.2h1l.5 1.1zM27 19l1 .1zM27.1 18.9h.9zM27.1 18.9l.9 .1zM27.1 18.9h.8zM27.2 18.8l.7 .1zM27.2 18.8h.6zM27.2 18.8h.5zM27.3 18.7l.4 .1z"/>
<path d="M27.3 18.7h.4zM27.4 18.7h.2zM27.4 18.7h.3zM27.5 18.7h.1zM29.9 19.1l1.1 1.1h-1.6zM29.9 19.1h1l.1 1.1zM29.9 19h1zM29.9 19l1 .1zM29.9 18.9l1 .1zM29.9 18.9h.9zM30 18.9h.8zM30.1 18.8l.7 .1z"/>
<path d="M30.1 18.8h.6zM30.1 18.7l.5 .1zM30.1 18.7h.5zM30.2 18.7h.4zM30.2 18.7h.3zM30.3 18.7h.2zM31.7 19.7l.7 3.2h-.7zM31.7 19.7h.7v3.2zM33.5 19.7h2zM33.5 19.7h1.9zM33.5 19.7h1.8zM33.6 19.7h1.7z"/>
<path d="M35 13.7l.6 .6h-.5zM35 13.7h1l-.4 .6zM35.1 13.1l.9 .6h-1zM35.1 13.1h1.4l-.5 .6zM35.1 14.3l.1 .6zM35.1 14.3h.5l-.4 .6zM35.1 13l1.4 .1h-1.4zM35.1 13h1.5l-.1 .1zM35.3 12.3l1.9 .3h-2zM35.3 12.3h1.7l.2 .3zM35.4 12l1.6 .3h-1.7zM35.4 12h1.9l-.3 .3z"/>
<path d="M35.6 11.5l1.7 .5h-1.9zM35.6 11.5h2.1l-.4 .5zM36.6 13l1.9 1.6h-.9zM36.6 13h.8l1.1 1.6zM37.6 15l2.1 1.5h-3.1zM37.6 15h1.2l.9 1.5zM37.6 14.6h.9zM37.7 14.6l.9 .1zM37.7 15h1.1zM37.7 14.7l.9 .1zM37.7 14.9l1 .1zM37.7 14.8l1 .1z"/>
<path d="M37.7 14.9h1zM38.7 11l1.7 1.4h-.9zM38.7 11h2.6l-.9 1.4zM38.7 18.2l1.9 .1zM39 9.2h1.8zM39 9.1l1.8 .1zM39.3 18.3h1.3zM39.5 12.4l2.6 2.7h-.8zM39.5 12.4h.9l1.7 2.7zM39 9.1h1.7zM39.6 9.1h1.1zM39.6 9.1h.6z"/>
<path d="M39.9 19.7h2zM40 19.7h1.9zM40 19.7h1.8zM40.1 19.7h1.7zM40.1 19.7h1.6zM41.3 15.1l1.7 1.4h-2.7zM41.3 15.1h.8l.9 1.4zM41.6 10.9h1.2zM41.7 10.9h1.2zM41.8 10.9h1.1zM41.9 10.9l1 .1zM41.9 11h1z"/>
<path d="M42 11l2.9 3h-1zM42 11h.9l2 3zM42.8 9.8v.1zM42.8 9.6v.2zM42.8 9.9l.1 .1zM42.9 9.5l-.1 .1zM42.9 9.7l-.1 .1zM42.9 9.9v.1zM42.9 10l.1 .1zM42.8 9.6l.1-.1zM42.9 9.5h.1zM43 10.1l.1 .1z"/>
<path d="M43 9.4l.1 .1zM43.1 10.1h.2zM43.1 9.4l.2 .1zM43.3 10.1l.1-.1zM43.3 19.7h2zM43.3 9.4v.1zM43.4 9.9l-.1 .1zM43.4 19.7h1.9zM43.4 19.7h1.8zM43.3 9.5l.1 .2zM43.3 9.4l.1 .1zM43.3 10l.2-.1z"/>
<path d="M43.4 9.8v.1zM43.4 9.7v.1zM43.5 19.7h1.7zM43.4 9.5l.1 .1zM43.5 9.8l-.1 .1zM43.5 9.6l-.1 .2zM43.9 14l.9 .6h-.6zM43.9 14h1l-.1 .6zM44.2 14.6l.4 .5zM44.2 14.6h.6l-.2 .5zM46 19.7l.7 1.2h-.7zM46 19.7h.7v1.2z"/>
<path d="M48.1 19.7l.7 1.2h-.7zM48.1 19.7h.7v1.2zM49.3 19.7l.7 3.2h-.7zM49.3 19.7h.7v3.2zM25.4 37.6h165.1l-165.1 .8zM25.4 38.4l165.1-.8v.8zM25.4 24.9h165.1l-165.1 .8zM25.4 25.7l165.1-.8v.8zM26.9 20.3h.7zM26.9 20.3l.5 2.6h-.8zM26.9 20.3h.7l-.2 2.6zM27.6 20.3h.9z"/>
<path d="M27.6 20.3l1.4 1.1h-.9zM27.6 20.3h.9l.5 1.1zM28.1 21.4l1.3 1h-.9zM28.1 21.4h1.7l-.4 1zM28.5 22.4h.9zM28.5 22.4l.9 .1zM28.5 22.5h.9zM28.5 22.5l.8 .1zM28.6 22.6h.7zM28.6 22.6l.6 .1zM28.7 22.7h.5zM28.7 22.7h.4z"/>
<path d="M28.8 22.7h.3zM28.8 22.7l.2 .1zM28.9 22.8h.1zM29.4 20.2l.4 1.2h-.8zM29.4 20.2h.9l-.5 1.2zM30.3 20.2l1 2.7h-.8zM30.3 20.2h.7l.3 2.7zM32.9 20.7l.7 .1zM32.9 20.7h.7zM32.9 20.8h.7zM32.9 20.8l.6 .2h-.6zM32.9 20.8h.7l-.1 .2z"/>
<path d="M32.9 21l.6 .7h-.6zM32.9 21h.6v.7zM32.9 21.7l.7 .1h-.7zM32.9 21.7h.6l.1 .1zM32.9 21.8h.7zM32.9 21.8l.7 .1zM32.9 21.9h.7zM32.9 21.9l.7 .1zM32.9 20.5h1zM32.9 20.5l.9 .1zM32.9 20.6h.8zM32.9 20.6h.9z"/>
<path d="M32.9 20.6l.7 .1zM32.9 22l.8 .1zM32.9 22.1h.8zM32.9 22.1h.9zM33.4 22.9h2zM33.5 22.9l1.7 .1zM33.5 22.9h1.9zM33.6 23h1.6zM33.6 23h1.4zM36.2 20.5l.6 .8h-.6zM36.2 20.5h.6v.8zM36.2 22.1l.6 .8h-.6z"/>
<path d="M36.2 22.1h.6v.8zM38.1 20.5h.8zM38.1 22.1h.8zM38.1 20.5h.9zM38.1 21.3h.8zM38.1 22.1l.8 .1zM38.1 20.5l.9 .1zM38.2 22.2h.7zM38.2 20.6h.8zM38.2 21.3h.7zM38.2 20.6l.8 .1zM38.2 21.2l.7 .1z"/>
<path d="M38.2 22.2l.7 .1zM38.3 20.7h.7zM38.2 21.2h.7zM38.3 21.2h.6zM38.3 22.3l.7 .1zM38.3 22.4h.7zM38.3 22.4l.7 .5h-.7zM38.3 22.4h.7v.5zM38.3 20.7l.7 .1zM38.3 20.8h.7zM38.3 21.1h.6zM38.3 21.1l.6 .1z"/>
<path d="M38.3 20.8l.7 .2h-.7zM38.3 20.8h.7v.2zM38.3 21h.7zM38.3 21l.6 .1zM39.4 20.7l.7 .1zM39.4 20.7h.7zM39.4 20.8h.7zM39.4 20.8l.7 .2h-.7zM39.4 20.8h.7v.2zM39.4 21l.7 .7h-.7zM39.4 21h.7v.7zM39.4 21.7l.7 .1h-.7z"/>
<path d="M39.4 21.7h.7v.1zM39.4 21.8h.7zM39.4 21.8l.7 .1zM39.4 21.9h.7zM39.4 21.9l.8 .1zM39.4 20.5h1zM39.4 20.5l.9 .1zM39.4 20.6h.8zM39.4 20.6h.9zM39.4 20.6l.8 .1zM39.4 20.7h.8zM39.4 22l.8 .1z"/>
<path d="M39.4 22.1h.8zM39.4 22.1h.9zM39.4 22.1h1zM39.9 22.9l1.8 .1zM39.9 22.9h2zM40.1 23h1.3zM40.1 23h1.6zM41.3 20.5h1.1zM41.4 20.5l1 .1zM41.5 20.6h.9zM41.4 22.1h1zM41.5 22.1h.9z"/>
<path d="M41.6 20.6l.8 .1zM41.6 22.1h.8zM41.6 20.7h.8zM41.6 22l.8 .1zM41.6 20.7l.8 .1zM41.7 20.8h.7zM41.7 21.9l.7 .1zM41.7 20.8l.7 .2h-.7zM41.7 20.8h.7v.2zM41.7 21.8h.7zM41.7 21.8l.7 .1zM41.7 21.9h.7z"/>
<path d="M41.7 21l.7 .7h-.7zM41.7 21h.7v.7zM41.7 21.7l.7 .1h-.7zM41.7 21.7h.7v.1zM42.7 20.7l.8 .1zM42.7 20.7h.8zM42.7 20.8h.8zM42.7 20.8l.7 .2h-.7zM42.7 20.8h.8l-.1 .2zM42.7 21l.7 .7h-.7zM42.7 21h.7v.7zM42.7 21.7l.8 .1h-.8z"/>
<path d="M42.7 21.7h.7l.1 .1zM42.7 21.8h.8zM42.7 21.8l.8 .1zM42.7 21.9h.8zM42.8 20.5h1zM42.8 20.5l.9 .1zM42.8 20.6h.8zM42.8 20.6h.9zM42.8 20.6l.7 .1zM42.8 20.7h.7zM42.8 21.9l.7 .1zM42.8 22l.8 .1z"/>
<path d="M42.8 22.1h.8zM42.8 22.1h.9zM43.3 22.9h2zM43.4 22.9l1.7 .1zM43.4 22.9h1.9zM43.5 23h1.6zM43.5 23h1.4zM46 20.9l2.8 .8h-2.8zM46 20.9h2.8v.8zM46 21.7l.7 1.2h-.7zM46 21.7h.7v1.2zM48.1 21.7l.7 1.2h-.7z"/>
<path d="M48.1 21.7h.7v1.2zM50.5 20.5l.6 .8h-.6zM50.5 20.5h.6v.8zM50.5 22.1l.6 .8h-.6zM50.5 22.1h.6v.8zM52.4 20.5h.9zM52.5 20.5l.8 .1zM52.5 20.6h.8zM52.5 21.3h.8zM52.6 20.6h.7zM52.6 21.3h.7zM52.6 20.6l.7 .1z"/>
<path d="M52.6 21.2l.7 .1zM52.6 20.7h.8zM52.6 20.7l.8 .1h-.7zM52.6 20.7h.8v.1zM52.6 21.1h.7zM52.6 21.1h.8zM52.6 21.1l.7 .1zM52.6 21.2h.7zM52.7 20.8l.7 .3h-.7zM52.7 20.8h.7v.3zM52.7 21.1h.7zM25.4 256.8h165.1l-165.1 .8z"/>
<path d="M25.4 257.6l165.1-.8v.8z"/>
</g>
<path d="M37.3 9.6h4.8M37.5 17.9h4.9M36.2 20.4h2.7" fill="none" stroke="#000" stroke-width=".23"/>
<path d="M36.1 10.7h6.7M36.5 17.2h6.8M36.9 9.9h5.4" fill="none" stroke="#000" stroke-width=".34"/>
<path d="M35.1 12.8h2.3M36.4 10.3h6.2" fill="none" stroke="#000" stroke-width=".4"/>
<path d="M35.6 11.2h2.4" fill="none" stroke="#000" stroke-width=".42"/>
<path d="M36.3 16.8h6.9M38 18.1h3.8M50.5 21.5h2.8" fill="none" stroke="#000" stroke-width=".21"/>
<path d="M37 17.6h5.9" fill="none" stroke="#000" stroke-width=".3"/>
<g font-size="3.9">
<text x="26.4" y="43.5">42-Lead Very Thin Plastic Quad Flat, No Lead Package (VL) - 6x5 mm Body [VQFN]</text>
<text x="26.4" y="48">ISSC Legacy Package</text>
</g>
<g font-size="3.2">
<text x="28.4" y="54.6">Note:</text>
<text x="41.1" y="58.3">http://www.microchip.com/packaging</text>
<text x="41.1" y="54.6">For the most current package drawings, please see the Microchip Packaging Specification located at</text>
</g>
<g font-size="2.9">
<text x="102.9" y="170.5">Units</text>
<text x="124.6" y="170.5">MILLIMETERS</text>
<text x="58" y="178.2">Number of Terminals</text>
<text x="87.6" y="174.4">Dimension Limits</text>
<text x="104.8" y="178.2">N</text>
<text x="115.7" y="174.4">MIN</text>
<text x="130.8" y="174.4">NOM</text>
<text x="132.6" y="178.2">42</text>
<text x="147" y="174.4">MAX</text>
<text x="58" y="182.1">Pitch</text>
<text x="105" y="181.8">e</text>
<text x="128" y="182.1">0.40 BSC</text>
<text x="58" y="186">Overall Height</text>
<text x="58" y="189.9">Standoff</text>
<text x="104.1" y="189.9">A1</text>
<text x="104.8" y="186">A</text>
<text x="115.5" y="186">0.80</text>
<text x="115.5" y="189.9">0.00</text>
<text x="131.4" y="186">0.85</text>
<text x="131.4" y="189.9">0.02</text>
<text x="147.3" y="186">0.90</text>
<text x="147.3" y="189.9">0.05</text>
<text x="58" y="193.8">Terminal Thickness</text>
<text x="58" y="197.7">Overall Length</text>
<text x="104.1" y="193.8">A3</text>
<text x="104.8" y="197.7">D</text>
<text x="127.3" y="193.8">0.203 REF</text>
<text x="128" y="197.7">6.00 BSC</text>
<text x="58" y="201.6">Exposed Pad Length</text>
<text x="104" y="201.6">D2</text>
<text x="115.5" y="201.6">4.60</text>
<text x="131.4" y="201.6">4.70</text>
<text x="147.3" y="201.6">4.80</text>
<text x="58" y="205.4">Overall Width</text>
<text x="58" y="209.3">Exposed Pad Width</text>
<text x="104" y="209.3">E2</text>
<text x="104.8" y="205.4">E</text>
<text x="115.5" y="209.3">3.60</text>
<text x="128" y="205.4">5.00 BSC</text>
<text x="131.4" y="209.3">3.70</text>
<text x="147.3" y="209.3">3.80</text>
<text x="58" y="213.2">Terminal Width</text>
<text x="105" y="213.2">b</text>
<text x="115.5" y="213.2">0.15</text>
<text x="131.4" y="213.2">0.20</text>
<text x="147.3" y="213.2">0.25</text>
<text x="58" y="217.1">Terminal Length</text>
<text x="58" y="221">Terminal-to-Exposed-Pad</text>
<text x="104.8" y="221">K</text>
<text x="105" y="217.1">L</text>
<text x="115.5" y="217.1">0.35</text>
<text x="115.5" y="221">0.20</text>
<text x="131.4" y="217.1">0.40</text>
<text x="133.7" y="221">-</text>
<text x="147.3" y="217.1">0.45</text>
<text x="149.6" y="221">-</text>
<text x="32.9" y="224.3">Notes:</text>
<text x="32.9" y="228.9">1. Pin 1 visual index feature may vary, but must be located within the hatched area.</text>
<text x="32.9" y="232.6">2. Package is saw singulated</text>
<text x="32.9" y="236.5">3. Dimensioning and tolerancing per ASME Y14.5M</text>
<text x="42.5" y="244.3">REF: Reference Dimension, usually without tolerance, for information purposes only.</text>
<text x="42.5" y="240.6">BSC: Basic Dimension. Theoretically exact value shown without tolerances.</text>
<text x="116.7" y="251.7">Microchip Technology Drawing C04-343A Sheet 2 of 2</text>
<text x="26.6" y="261.3">© 2017 Microchip Technology Inc.</text>
</g>
<text font-size=".6" x="43" y="10">R</text>
</svg>
